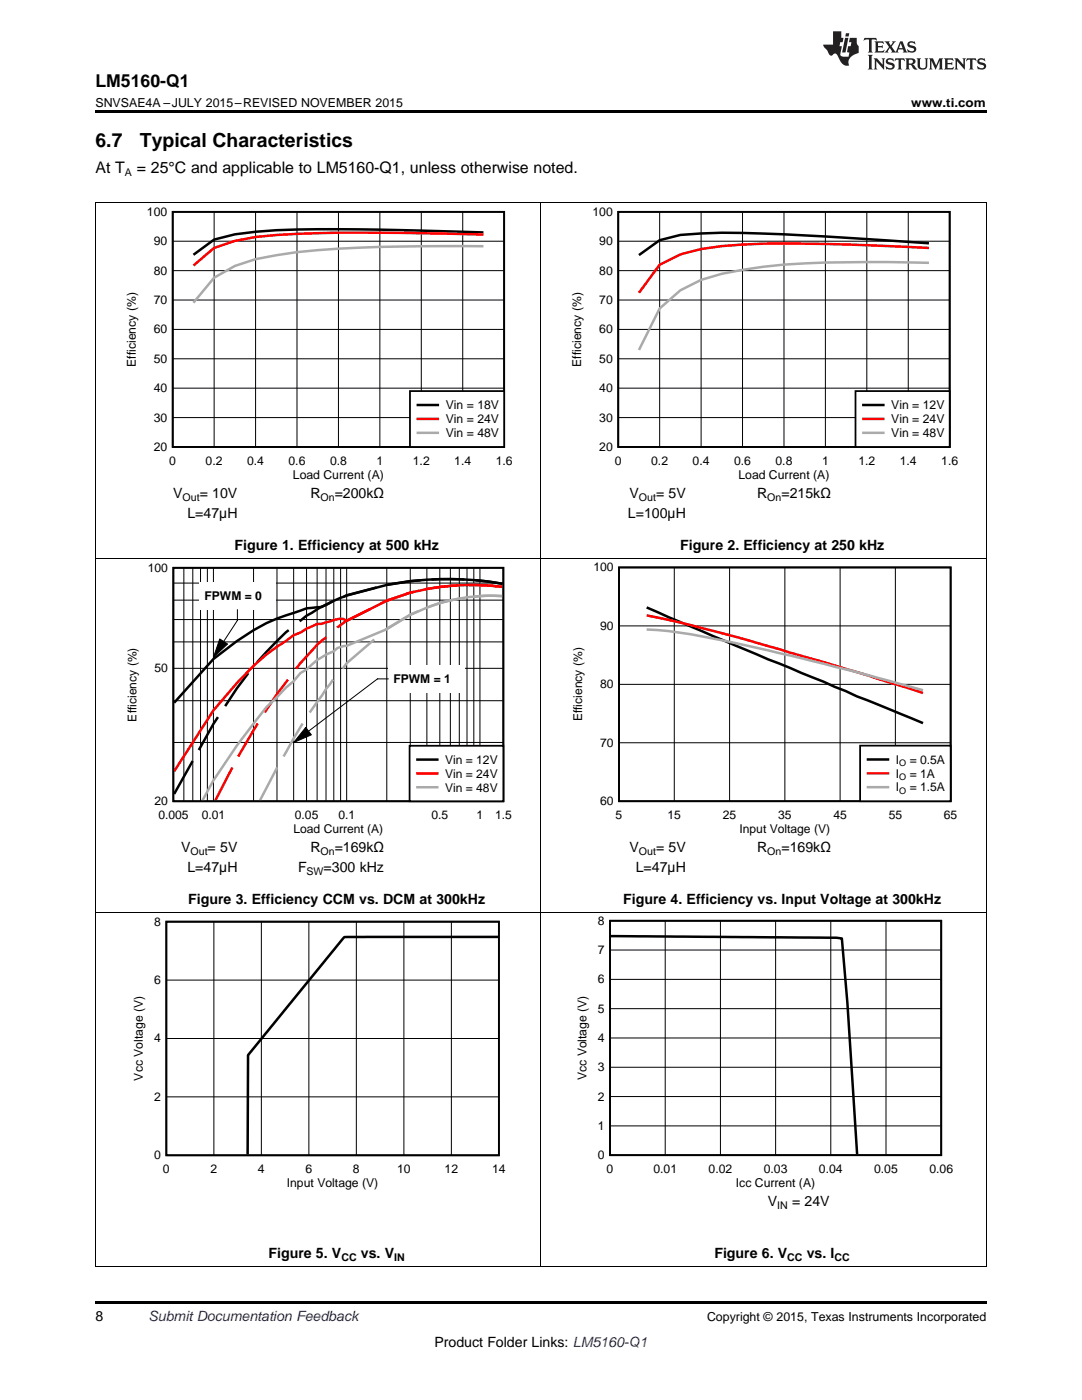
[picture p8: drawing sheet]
<svg xmlns="http://www.w3.org/2000/svg" width="216mm" height="279mm" viewBox="0 0 216 279" stroke-linecap="round" stroke-linejoin="round" font-family="sans-serif">
<path d="M19 259.7h177.8v.5h-177.8z" fill="#000"/>
<path d="M19.1 182.1v70.7M107.9 182.1v70.7M196.8 182.1v70.7M19 252.7h177.8" fill="none" stroke="#000" stroke-width=".2"/>
<path d="M26.2 183h74.6v54.4h-74.6z" fill-rule="evenodd" fill="#fff"/>
<path d="M33.2 183.9h66.3v46.7h-66.3z" fill="none" stroke="#000" stroke-width=".35"/>
<path d="M33.2 195.6h66.4M42.7 183.9v46.7M52.2 183.9v46.7M61.6 183.9v46.7M71.1 183.9v46.7M80.6 183.9v46.7M90.1 183.9v46.7M33.2 218.9h66.4M33.2 207.3h66.4" fill="none" stroke="#000" stroke-width=".2"/>
<path d="M99.4 187h-30.1a1.45 1.45 0 0 0-1.4 1l-18.4 22.6-.1 19.8" fill="none" stroke="#000" stroke-width=".5"/>
<path d="M114.7 182.8h75.4v54.6h-75.4z" fill-rule="evenodd" fill="#fff"/>
<path d="M121.7 183.8h66.1v46.7h-66.1z" fill="none" stroke="#000" stroke-width=".35"/>
<g fill="none" stroke="#000" stroke-width=".2">
<path d="M19.1 111.4v70.7M107.9 111.4v70.7M196.8 111.4v70.7M19 182.1h177.8M121.7 195.5h66.1M121.7 189.6h66.1M132.7 183.8v46.7M143.8 183.8v46.7M154.8 183.8v46.7M165.8 183.8v46.7M176.8 183.8v46.7M121.7 218.8h66.1"/>
<path d="M121.7 213h66.1M121.7 207.2h66.1M121.7 201.3h66.1M121.7 224.7h66.1"/>
</g>
<path d="M121.9 186.8l45 .3 1.1 .2 1.1 12.9 1.9 30.2" fill="none" stroke="#000" stroke-width=".5"/>
<path d="M24.9 112.4h77.1v54.4h-77.1z" fill-rule="evenodd" fill="#fff"/>
<path d="M34.6 113.3h65.8v46.6h-65.8z" fill="none" stroke="#000" stroke-width=".35"/>
<g fill="none" stroke="#000" stroke-width=".2">
<path d="M34.6 119.8h65.9M34.6 116.4h65.9M36.7 113.3v46.6M38.5 113.3v46.6M40 113.3v46.6M41.4 113.3v46.6M42.6 113.3v46.6M50.6 113.3v46.6M55.3 113.3v46.6M58.6 113.3v46.6M61.2 113.3v46.6M63.3 113.3v46.6"/>
<path d="M65.1 113.3v46.6M66.6 113.3v46.6M68 113.3v46.6M69.2 113.3v46.6M77.2 113.3v46.6M81.9 113.3v46.6M85.2 113.3v46.6M87.8 113.3v46.6M89.9 113.3v46.6M91.6 113.3v46.6M93.2 113.3v46.6M94.5 113.3v46.6"/>
<path d="M95.8 113.3v46.6M34.6 139.8h65.9M34.6 133.4h65.9M34.6 128.1h65.9M34.6 123.6h65.9M34.6 148.2h65.9"/>
</g>
<path d="M66.4 120l-1.3 .8-.9 .2-3 1.9-1.4 1.1M75.1 117.2l-6.5 1.9M83.9 115.8l-2 .2-4.6 .7M92.7 115.7h-6.6M94.9 115.8l5.4 .7a61.9 61.9 0 0 0-18.4-.5l-4.7 .7-8 2.2-2.6 1-2.4 1.2-3 .3-2.6 .9a34.2 34.2 0 0 0-11.3 5.6l-4.7 3.6-7.8 8.7M49.5 134.3l-2.2 3.1-2.4 3.5M57.6 125.8a60.9 60.9 0 0 0-6.3 6.4M38.4 151.9l-3.6 6.6M43.5 143.1l-3.8 6.6" fill="none" stroke="#000" stroke-width=".5"/>
<path d="M82.6 118.1l-5.4 1.8-1.1 .5M91.4 116.8l-3.6 .3-3 .5M93.6 116.8h3.3l3.3 .3M100.3 117.1a49.6 49.6 0 0 0-18.4 1.2l-4.7 1.6-8 4a2.4 2.4 0 0 0-2.6-.2l-2.4 .8h-.9l-2.1 1-1.2 .7-1.4 .6-1.5 1.1a40.1 40.1 0 0 0-9.8 8.4l-4.7 5.5-7.8 12.1M57.5 135.6l-2.2 2.9-2.5 3.7M65.1 127.2a19.8 19.8 0 0 0-3.9 3.8l-2.1 2.4M73.9 121.5l-4.7 2.4-1.9 1.3M46.4 153.2l-3.4 6.5M51.4 144.4l-3.9 6.6" fill="none" stroke="#f00" stroke-width=".5"/>
<path d="M92.2 119.4l-4.4 .9-2.2 .8M94.4 119.1l3.5-.2 2.4 .1a36.3 36.3 0 0 0-18.4 3.7l-4.7 2.9-8 3.3a3.7 3.7 0 0 0-2.6 1.1l-1.5 .6a12.7 12.7 0 0 0-3.9 3l-1.2 .7-1.4 1.6-1.5 1.3-3.9 3.9-5.9 7.7-4.7 7-2.2 3.9M66.5 135.6l-4.7 6.6M74.7 127.6l-5.5 4.8-.9 1M83.4 122l-1.5 .7-5 3M55.3 153.2l-3.4 6.5M60.4 144.4l-3.8 6.6" fill="none" stroke="#aaa" stroke-width=".5"/>
<path d="M39.7 116.2h15.3v5.5h-15.3z" fill-rule="evenodd" fill="#fff"/>
<path d="M43.8 127.5l1.6 1-2.8 2.7z" fill="#000"/>
<path d="M43.8 127.5l1.6 1-2.8 2.7zM47.4 121.7v2.1l-2.8 4.2" fill="none" stroke="#000" stroke-width=".2"/>
<path d="M77.5 132.7h15.2v5.5h-15.2z" fill-rule="evenodd" fill="#fff"/>
<path d="M61 145.2l1.1 1.5-3.5 1.5z" fill="#000"/>
<path d="M77.5 135.5h-2.2l-13.7 10.4M61 145.2l1.1 1.5-3.5 1.5z" fill="none" stroke="#000" stroke-width=".2"/>
<path d="M81.7 148.8h18.7v11.1h-18.7z" fill-rule="evenodd" fill="#fff"/>
<path d="M81.7 148.8h18.7v11.1h-18.7z" fill="none" stroke="#000" stroke-width=".35"/>
<path d="M83.3 151.6h4" fill="none" stroke="#000" stroke-width=".5"/>
<path d="M83.3 154.4h4" fill="none" stroke="#f00" stroke-width=".5"/>
<path d="M83.3 157.1h4" fill="none" stroke="#aaa" stroke-width=".5"/>
<path d="M113.8 112.3h77.1v54.5h-77.1z" fill-rule="evenodd" fill="#fff"/>
<path d="M123.5 113.2h66.2v46.7h-66.2z" fill="none" stroke="#000" stroke-width=".35"/>
<path d="M134.5 113.2v46.7M145.6 113.2v46.7M156.6 113.2v46.7M167.6 113.2v46.7M178.7 113.2v46.7M123.5 136.6h66.2M123.5 124.9h66.2M123.5 148.2h66.2" fill="none" stroke="#000" stroke-width=".2"/>
<path d="M129 121.2a1202.9 1202.9 0 0 0 35.3 14.8l6.6 3 13.3 5.3" fill="none" stroke="#000" stroke-width=".5"/>
<path d="M129 122.8a382.1 382.1 0 0 1 33.1 8.7l11 3.3 11.1 3.5" fill="none" stroke="#f00" stroke-width=".5"/>
<path d="M129 125.6a101.8 101.8 0 0 1 17.7 2.7 631.3 631.3 0 0 1 37.5 9.5" fill="none" stroke="#aaa" stroke-width=".5"/>
<path d="M171.6 148.8h18.1v11.1h-18.1z" fill-rule="evenodd" fill="#fff"/>
<path d="M171.6 148.8h18.1v11.1h-18.1z" fill="none" stroke="#000" stroke-width=".35"/>
<path d="M173.2 151.6h4" fill="none" stroke="#000" stroke-width=".5"/>
<path d="M173.2 154.3h4" fill="none" stroke="#f00" stroke-width=".5"/>
<path d="M173.2 157.1h4" fill="none" stroke="#aaa" stroke-width=".5"/>
<path d="M19.1 40.4v71M107.9 40.4v71M196.8 40.4v71M19 111.4h177.8" fill="none" stroke="#000" stroke-width=".2"/>
<path d="M24.8 41.3h77.4v54.8h-77.4z" fill-rule="evenodd" fill="#fff"/>
<path d="M34.5 42.3h66.1v46.9h-66.1z" fill="none" stroke="#000" stroke-width=".35"/>
<g fill="none" stroke="#000" stroke-width=".2">
<path d="M34.5 59.9h66.1M34.5 54h66.1M34.5 48.1h66.1M42.7 42.3v46.9M51 42.3v46.9M59.3 42.3v46.9M67.5 42.3v46.9M75.8 42.3v46.9M84.1 42.3v46.9M92.3 42.3v46.9M34.5 77.5h66.1M34.5 71.6h66.1"/>
<path d="M34.5 65.7h66.1M34.5 83.3h66.1"/>
</g>
<path d="M96.5 46.4l-4.2-.1a597.1 597.1 0 0 0-37.2-.4l-4.1 .4-4.1 .5-4.2 1-4.1 3" fill="none" stroke="#000" stroke-width=".5"/>
<path d="M96.5 46.8a522.7 522.7 0 0 0-41.4 .1l-4.1 .4-4.1 .8-4.2 1.4-4.1 3.5" fill="none" stroke="#f00" stroke-width=".5"/>
<path d="M96.5 49.1a413.6 413.6 0 0 0-33.1 .8l-4.1 .4-8.3 1.4-4.1 1.4-4.2 2.3-4.1 5" fill="none" stroke="#aaa" stroke-width=".5"/>
<path d="M81.8 78h18.8v11.2h-18.8z" fill-rule="evenodd" fill="#fff"/>
<path d="M81.8 78h18.8v11.2h-18.8z" fill="none" stroke="#000" stroke-width=".35"/>
<path d="M83.4 80.8h4" fill="none" stroke="#000" stroke-width=".5"/>
<path d="M83.4 83.6h4" fill="none" stroke="#f00" stroke-width=".5"/>
<path d="M83.4 86.4h4" fill="none" stroke="#aaa" stroke-width=".5"/>
<path d="M113.7 41.3h77.4v54.8h-77.4z" fill-rule="evenodd" fill="#fff"/>
<path d="M123.4 42.3h66.1v46.9h-66.1z" fill="none" stroke="#000" stroke-width=".35"/>
<g fill="none" stroke="#000" stroke-width=".2">
<path d="M123.4 59.9h66.1M123.4 54h66.1M123.4 48.1h66.1M131.6 42.3v46.9M139.9 42.3v46.9M148.2 42.3v46.9M156.4 42.3v46.9M164.7 42.3v46.9M173 42.3v46.9M181.2 42.3v46.9M123.4 77.5h66.1M123.4 71.6h66.1"/>
<path d="M123.4 65.7h66.1M123.4 83.3h66.1"/>
</g>
<path d="M185.4 48.6l-4.2-.3a649.4 649.4 0 0 0-37.2-1.9l-8.2 .5-4.2 1-4.1 3" fill="none" stroke="#000" stroke-width=".5"/>
<path d="M185.4 49.5a432.6 432.6 0 0 0-37.2-.7l-4.2 .3-4.1 .6-4.1 1.1-4.2 2-4.1 5.6" fill="none" stroke="#f00" stroke-width=".5"/>
<path d="M185.4 52.5l-12.4-.2a151.1 151.1 0 0 0-24.8 1.6l-4.2 .7-4.1 1.3-4.1 2-4.2 3.7-4.1 8.2" fill="none" stroke="#aaa" stroke-width=".5"/>
<path d="M170.7 78h18.8v11.2h-18.8z" fill-rule="evenodd" fill="#fff"/>
<path d="M170.7 78h18.8v11.2h-18.8z" fill="none" stroke="#000" stroke-width=".35"/>
<path d="M172.3 80.8h4" fill="none" stroke="#000" stroke-width=".5"/>
<path d="M172.3 83.6h4" fill="none" stroke="#f00" stroke-width=".5"/>
<path d="M172.3 86.4h4" fill="none" stroke="#aaa" stroke-width=".5"/>
<path d="M19 40.4h177.8" fill="none" stroke="#000" stroke-width=".2"/>
<path d="M19 22h177.8v.5h-177.8z" fill="#000"/>
<g fill="#231f20">
<path d="M172.5 7.6l-.1 .5 .4-.2h.6v.1v2.1l-.2 .4h.9l-.2-.4v-2.1l.1-.1h.5l.5 .2-.2-.5zM174.5 8.3l.2 .3v1.5l-.2 .4h1.8l.2-.6a1.04 1.04 0 0 1-1.3 .2v-.7h.6l.3 .2v-.6l-.3 .2h-.6v-.6l.8-.1 .4 .3-.2-.5zM176.5 8.3l.9 1.1-.9 1.1h.8l-.2-.2 .4-.7 .5 .7-.2 .2h1.5l-.2-.2 .2-.4h.9l.1 .4-.2 .2h1l-.3-.3-.7-1.9h-.5l-.9 2-.8-1 .9-1h-.8l.1 .3-.4 .5-.3-.6 .1-.2zM179.7 8.6l.4 1h-.7zM181.3 8.4a.63 .63 0 0 0-.2 .7 .63 .63 0 0 0 .6 .4l.6 .2 .1 .2a.75 .75 0 0 1-.7 .4 .75 .75 0 0 1-.6-.5l.1 .7 .1-.1a1.11 1.11 0 0 0 1.5-.6 1.13 1.13 0 0 0-1.2-.8l-.1-.4a1.04 1.04 0 0 1 1.2 .2l-.2-.5-.2 .1-.4-.2zM173.2 10.9l.2 .4v2.2l-.2 .4h1l-.3-.4v-2.2l.3-.4zM174.3 11.6l.3 .4v1.5l-.3 .4h.8l-.2-.4v-1.3l1.5 1.7v-1.9l.2-.4h-.7l.2 .4v.9l-1.1-1.3zM177 11.8a.62 .62 0 0 0-.2 .7 .62 .62 0 0 0 .6 .4l.6 .1 .1 .3a.76 .76 0 0 1-.7 .3 .76 .76 0 0 1-.7-.4l.2 .7 .1-.1a1.11 1.11 0 0 0 1.5-.6 1.13 1.13 0 0 0-1.2-.8l-.1-.4a1.04 1.04 0 0 1 1.2 .2l-.2-.6-.2 .1-.5-.1zM178.7 11.6l-.2 .6a.61 .61 0 0 1 .8-.3v1.6l-.2 .4h.9l-.2-.4v-1.6a.63 .63 0 0 1 .7 .3l-.1-.6zM180.6 11.6l.3 .4v1.5l-.3 .4h1l-.2-.2-.1-.8 .6 .2a.76 .76 0 0 0 1.2 .7l-1-1a.58 .58 0 0 0 .6-.5 .58 .58 0 0 0-.5-.6zM181.4 11.9h.1a.45 .45 0 0 1 .5 .1 .45 .45 0 0 1 .1 .5l-.8 .2zM182.9 11.6l.2 .2a2.17 2.17 0 0 0 .3 1.9 .99 .99 0 0 0 1.6-.6v-1.1l.2-.4h-.7l.2 .2a1.92 1.92 0 0 1-.2 1.8 .6 .6 0 0 1-.9-.5v-1.1l.2-.4zM185.4 11.6l.2 .4v1.5l-.2 .4h.7l-.2-.4v-1.4l.8 1.8 .8-1.8v1.4l-.2 .4h.9l-.2-.4v-1.5l.2-.4h-.8l-.6 1.5-.6-1.5zM188.4 11.6l.2 .4v1.5l-.2 .4h1.8l.1-.6a1.04 1.04 0 0 1-1.2 .1v-.6h.5l.4 .2v-.6l-.4 .2h-.5v-.7h.8l.3 .3-.1-.6zM190.5 11.6l.2 .4v1.5l-.2 .4h.7l-.2-.4v-1.3l1.5 1.7v-1.9l.2-.4h-.7l.2 .4v.9l-1.1-1.3zM192.9 11.6l-.1 .6a.61 .61 0 0 1 .7-.3l.1 1.6-.3 .4h1l-.3-.4 .1-1.6a.63 .63 0 0 1 .7 .3l-.1-.6zM195.2 11.8a.62 .62 0 0 0-.2 .7 .62 .62 0 0 0 .6 .4l.6 .1 .1 .3a.76 .76 0 0 1-.7 .3 .76 .76 0 0 1-.6-.4l.1 .7 .1-.1a1.11 1.11 0 0 0 1.6-.6 1.13 1.13 0 0 0-1.3-.8l-.1-.4a1.04 1.04 0 0 1 1.2 .2l-.1-.6-.2 .1-.5-.1z"/>
<path d="M166.2 6.3v2.6h-1.9v.4l.8 .9a.91 .91 0 0 0 1 .8 .56 .56 0 0 1 .5-.3 .56 .56 0 0 1 .5 .3l.4 .8a1.53 1.53 0 0 0 1.9 1.2 1.54 1.54 0 0 1 1-2.1l.9-.3v-1.4a1.52 1.52 0 0 1-.4-1.6h-1.3l-.2 .8h.5l-.2 .8h-.5l-.1 1v.2l.4 .1-.2 .8a1.93 1.93 0 0 1-1.6-.3l.3-1.8h-.5l.2-.8h.4l.2-.8h-.4v-1.3zM168.6 7.6l-.6 2.9h.7l.6-2.9zM168.8 6.6l-.1 .7h.6l.2-.7z"/>
</g>
<g font-size="3.9">
<text x="19" y="29.3">6.7</text>
<text x="27.9" y="29.3">Typical Characteristics</text>
</g>
<text font-size="3.5" x="19" y="17.3">LM5160-Q1</text>
<g font-size="3.2">
<text x="19" y="34.4">At T</text>
<text x="27.3" y="34.4">= 25°C and applicable to LM5160-Q1, unless otherwise noted.</text>
</g>
<g font-size="2.8">
<text x="34.6" y="99.3">V</text>
<text x="39.8" y="99.3">= 10V</text>
<text x="61.9" y="99.3">R</text>
<text x="66.8" y="99.3">=200kΩ</text>
<text x="125.6" y="99.3">V</text>
<text x="130.9" y="99.3">= 5V</text>
<text x="151.1" y="99.3">R</text>
<text x="155.9" y="99.3">=215kΩ</text>
<text x="37.4" y="103.3">L=47µH</text>
<text x="125.3" y="103.3">L=100µH</text>
<text x="46.8" y="109.7">Figure 1. Efficiency at 500 kHz</text>
<text x="135.7" y="109.7">Figure 2. Efficiency at 250 kHz</text>
<text x="36.2" y="170">V</text>
<text x="37.4" y="174">L=47µH</text>
<text x="41.4" y="170">= 5V</text>
<text x="59.5" y="174">F</text>
<text x="61.9" y="170">R</text>
<text x="64.6" y="174">=300 kHz</text>
<text x="66.8" y="170">=169kΩ</text>
<text x="125.6" y="170">V</text>
<text x="126.9" y="174">L=47µH</text>
<text x="130.9" y="170">= 5V</text>
<text x="151.1" y="170">R</text>
<text x="155.9" y="170">=169kΩ</text>
<text x="37.6" y="180.3">Figure 3. Efficiency CCM vs. DCM at 300kHz</text>
<text x="124.4" y="180.3">Figure 4. Efficiency vs. Input Voltage at 300kHz</text>
<text x="153.2" y="240.7">V</text>
<text x="158" y="240.7">= 24V</text>
<text x="53.6" y="251">Figure 5. V</text>
<text x="72" y="251">vs. V</text>
<text x="142.6" y="251">Figure 6. V</text>
<text x="161" y="251">vs. I</text>
<text x="19" y="263.6">8</text>
<text x="86.7" y="268.9">Product Folder Links: LM5160-Q1</text>
</g>
<text font-size="2.8" fill="#0000c8" x="29.6" y="263.6">Submit Documentation Feedback</text>
<g font-size="2.5">
<text x="19" y="21.4">SNVSAE4A –JULY 2015–REVISED NOVEMBER 2015</text>
<text x="181.8" y="21.4">www.ti.com</text>
<text x="141.1" y="263.6">Copyright © 2015, Texas Instruments Incorporated</text>
</g>
<g font-size="2.4">
<text x="29.3" y="43.1">100</text>
<text x="118.2" y="43.1">100</text>
<text x="30.7" y="48.9">90</text>
<text x="119.6" y="48.9">90</text>
<text x="30.7" y="54.8">80</text>
<text x="119.6" y="54.8">80</text>
<text x="30.7" y="60.7">70</text>
<text x="119.6" y="60.7">70</text>
<text x="30.7" y="66.5">60</text>
<text x="119.6" y="66.5">60</text>
<text x="27.1" y="73.2" transform="rotate(-90 27.1 73.2)">Efficiency (%)</text>
<text x="30.7" y="72.4">50</text>
<text x="116" y="73.2" transform="rotate(-90 116 73.2)">Efficiency (%)</text>
<text x="119.6" y="72.4">50</text>
<text x="30.7" y="78.3">40</text>
<text x="88.9" y="81.7">Vin = 18V</text>
<text x="119.6" y="78.3">40</text>
<text x="177.8" y="81.7">Vin = 12V</text>
<text x="30.7" y="90">20</text>
<text x="30.7" y="84.1">30</text>
<text x="88.9" y="84.5">Vin = 24V</text>
<text x="88.9" y="87.2">Vin = 48V</text>
<text x="119.6" y="90">20</text>
<text x="119.6" y="84.1">30</text>
<text x="177.8" y="84.5">Vin = 24V</text>
<text x="177.8" y="87.2">Vin = 48V</text>
<text x="33.8" y="92.8">0</text>
<text x="41" y="92.8">0.2</text>
<text x="49.3" y="92.8">0.4</text>
<text x="57.6" y="92.8">0.6</text>
<text x="58.4" y="95.6">Load Current (A)</text>
<text x="65.8" y="92.8">0.8</text>
<text x="75.1" y="92.8">1</text>
<text x="82.4" y="92.8">1.2</text>
<text x="90.6" y="92.8">1.4</text>
<text x="98.9" y="92.8">1.6</text>
<text x="122.7" y="92.8">0</text>
<text x="129.9" y="92.8">0.2</text>
<text x="138.2" y="92.8">0.4</text>
<text x="146.5" y="92.8">0.6</text>
<text x="147.3" y="95.6">Load Current (A)</text>
<text x="154.7" y="92.8">0.8</text>
<text x="164" y="92.8">1</text>
<text x="171.3" y="92.8">1.2</text>
<text x="179.5" y="92.8">1.4</text>
<text x="187.8" y="92.8">1.6</text>
<text x="29.5" y="114.1">100</text>
<text x="40.8" y="119.7">FPWM = 0</text>
<text x="118.4" y="114">100</text>
<text x="119.8" y="125.7">90</text>
<text x="30.8" y="134.2">50</text>
<text x="78.5" y="136.3">FPWM = 1</text>
<text x="119.8" y="137.4">80</text>
<text x="116.2" y="144" transform="rotate(-90 116.2 144)">Efficiency (%)</text>
<text x="27.3" y="144" transform="rotate(-90 27.3 144)">Efficiency (%)</text>
<text x="119.8" y="149">70</text>
<text x="88.8" y="152.4">Vin = 12V</text>
<text x="88.8" y="155.2">Vin = 24V</text>
<text x="178.8" y="152.4">I</text>
<text x="178.8" y="155.2">I</text>
<text x="181.5" y="152.4">= 0.5A</text>
<text x="181.5" y="155.2">= 1A</text>
<text x="30.8" y="160.7">20</text>
<text x="88.8" y="158">Vin = 48V</text>
<text x="119.8" y="160.7">60</text>
<text x="178.8" y="158">I</text>
<text x="181.5" y="158">= 1.5A</text>
<text x="31.6" y="163.5">0.005</text>
<text x="40.3" y="163.5">0.01</text>
<text x="58.6" y="166.2">Load Current (A)</text>
<text x="58.8" y="163.5">0.05</text>
<text x="67.5" y="163.5">0.1</text>
<text x="86.1" y="163.5">0.5</text>
<text x="95.1" y="163.5">1</text>
<text x="98.8" y="163.5">1.5</text>
<text x="122.8" y="163.5">5</text>
<text x="133.2" y="163.5">15</text>
<text x="144.2" y="163.5">25</text>
<text x="147.6" y="166.2">Input Voltage (V)</text>
<text x="155.3" y="163.5">35</text>
<text x="166.3" y="163.5">45</text>
<text x="177.3" y="163.5">55</text>
<text x="188.4" y="163.5">65</text>
<text x="30.8" y="184.7">8</text>
<text x="119.3" y="184.6">8</text>
<text x="119.3" y="190.4">7</text>
<text x="30.8" y="196.4">6</text>
<text x="119.3" y="196.2">6</text>
<text x="119.3" y="202.1">5</text>
<text x="30.8" y="208">4</text>
<text x="119.3" y="207.9">4</text>
<text x="28.5" y="215.6" transform="rotate(-90 28.5 215.6)">Vcc Voltage (V)</text>
<text x="117.1" y="215.6" transform="rotate(-90 117.1 215.6)">Vcc Voltage (V)</text>
<text x="119.3" y="213.8">3</text>
<text x="30.8" y="219.7">2</text>
<text x="119.3" y="219.6">2</text>
<text x="119.3" y="225.5">1</text>
<text x="30.8" y="231.4">0</text>
<text x="119.3" y="231.3">0</text>
<text x="32.5" y="234.1">0</text>
<text x="42" y="234.1">2</text>
<text x="51.5" y="234.1">4</text>
<text x="57.2" y="236.9">Input Voltage (V)</text>
<text x="61" y="234.1">6</text>
<text x="70.4" y="234.1">8</text>
<text x="79.2" y="234.1">10</text>
<text x="88.7" y="234.1">12</text>
<text x="98.2" y="234.1">14</text>
<text x="121" y="234.1">0</text>
<text x="130.4" y="234.1">0.01</text>
<text x="141.4" y="234.1">0.02</text>
<text x="146.8" y="236.9">Icc Current (A)</text>
<text x="152.4" y="234.1">0.03</text>
<text x="163.4" y="234.1">0.04</text>
<text x="174.4" y="234.1">0.05</text>
<text x="185.4" y="234.1">0.06</text>
</g>
<g font-size="2.1">
<text x="24.9" y="35.1">A</text>
<text x="36.4" y="99.9">Out</text>
<text x="64" y="99.9">On</text>
<text x="127.5" y="99.9">Out</text>
<text x="153.1" y="99.9">On</text>
<text x="38" y="170.6">Out</text>
<text x="64" y="170.6">On</text>
<text x="127.5" y="170.6">Out</text>
<text x="153.1" y="170.6">On</text>
<text x="61.2" y="174.6">SW</text>
<text x="155.1" y="241.2">IN</text>
<text x="68.1" y="251.6">CC</text>
<text x="78.6" y="251.6">IN</text>
<text x="157.1" y="251.6">CC</text>
<text x="166.5" y="251.6">CC</text>
</g>
<g font-size="1.8">
<text x="179.4" y="152.9">O</text>
<text x="179.4" y="155.6">O</text>
<text x="179.4" y="158.4">O</text>
</g>
</svg>
